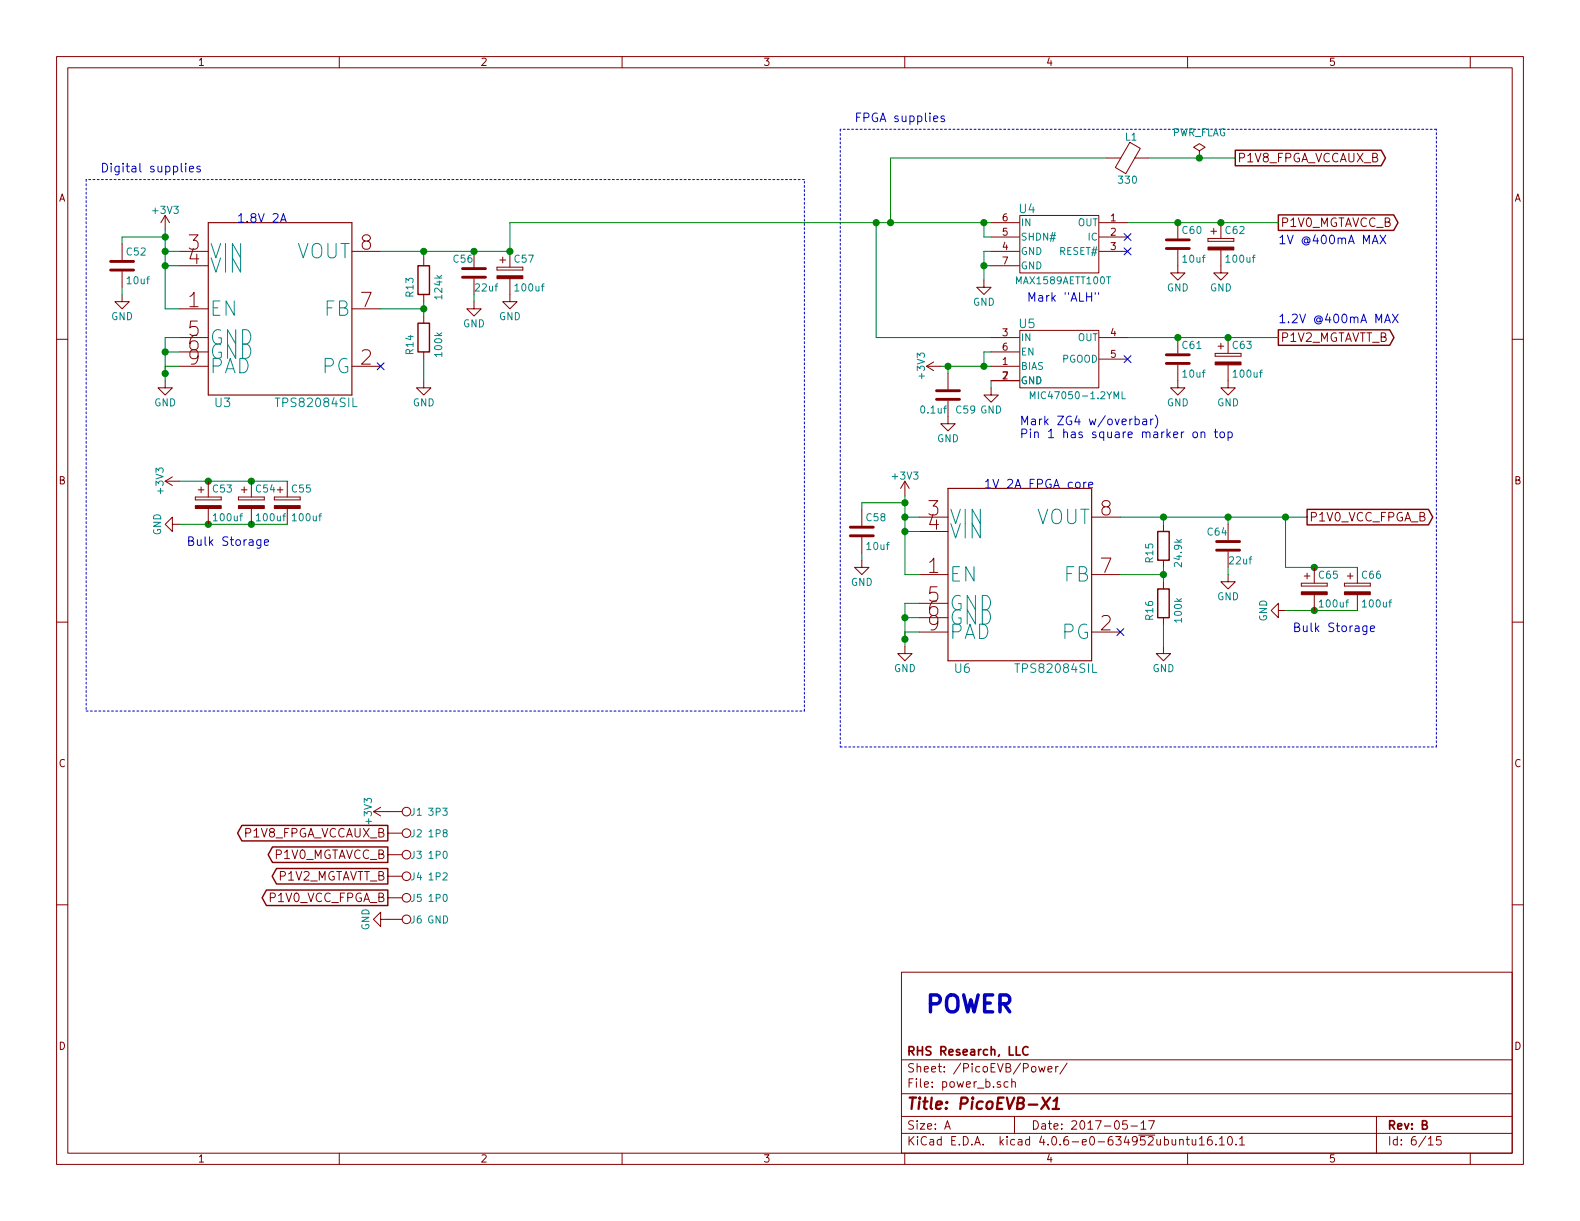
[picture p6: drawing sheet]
<svg xmlns="http://www.w3.org/2000/svg" width="279mm" height="216mm" viewBox="0 0 279 216" stroke-linecap="round" stroke-linejoin="round" font-family="sans-serif">
<g fill="none" stroke="#840000" stroke-width=".18">
<path d="M10 10h259.4v195.9h-259.4zM12 12h255.4v191.9h-255.4zM60 10v2M110 10v2M160 10v2M210 10v2M260 10v2M29.2 38.1l-.8 1.3M29.2 38.1v2.5M29.2 38.1l.8 1.3M175.3 39.4h5M180.3 38.1h14v10.2h-14z"/>
<path d="M194.4 39.4h5M195.6 27.9h2.6M199.8 25.2l1.9 1-2.6 4.5-1.9-1.1zM200.7 27.9h2.5M208.3 39.4v2.8M212.1 27.9h.1M212.1 26.7l1-.7-1-.6-1 .6 1 .7v1.2M215.9 39.4v2.8M10 60h2M21.6 52.1v1.2h1.3l-1.3 1.3-1.3-1.3h1.3M21.6 43.2v2.8M21.6 48v2.8"/>
<path d="M31.7 54.6h5.1M31.7 44.5h5.1M31.7 47h5.1M31.7 59.7h5.1M62.2 54.6h5.1M62.2 44.5h5.1M74.9 45.7v1.3M74.9 52.1v1.2M74.9 55.9v1.3M83.8 53.3v1.3h1.3l-1.3 1.3-1.3-1.3h1.3M83.8 44.5v2.7M83.8 49.3v2.8"/>
<path d="M87.9 47.2v.6zM87.9 47.8h4.6zM87.9 47.2h4.6zM88.4 46h1M88.9 45.5v1M90.2 49.3v4h1.2l-1.2 1.3-1.3-1.3h1.3M90.2 44.5v2.7M92.5 47.2v.6zM174 49.5v1.3h1.3l-1.3 1.3-1.3-1.3h1.3M175.3 44.5h5M175.3 47h5M175.3 59.7h5"/>
<path d="M175.3 41.9h5M180.3 58.4h14v10.2h-14zM194.4 44.5h5M194.4 59.7h5M194.4 41.9h5M208.3 44.2v4.1h1.2l-1.2 1.2-1.3-1.2h1.3M208.3 59.7v2.8M213.6 42.2v.5zM213.6 42.7h4.6zM213.6 42.2h4.6zM214.1 40.9h1M214.6 40.4v1"/>
<path d="M215.9 44.2v4.1h1.3l-1.3 1.2-1.3-1.2h1.3M217.2 59.7v2.8M218.2 42.2v.5zM267.4 60h2M29.2 67.3v1.3h1.3l-1.3 1.3-1.3-1.3h1.3M31.7 64.8h5.1M31.7 62.2h5.1M62.2 64.8h5.1M74.9 67.3v1.3h1.3l-1.3 1.3-1.2-1.3h1.2M74.9 62.2v1.3M163.8 64.8h2.6M163.8 64.8l1.3 .7"/>
<path d="M165.1 64l-1.3 .8M167.6 70.9v4h1.3l-1.3 1.3-1.2-1.3h1.2M167.6 66v2.8M175.3 68.6v1.3h1.2l-1.2 1.2-1.3-1.2h1.3M175.3 64.8h5M175.3 62.2h5M175.3 67.3h5M194.4 63.5h5M208.3 64.5v4.1h1.2l-1.2 1.3-1.3-1.3h1.3M214.9 62.5v.5zM214.9 63h4.6zM214.9 62.5h4.6z"/>
<path d="M215.4 61.2h1M215.9 60.7v1M217.2 64.5v4.1h1.2l-1.2 1.3-1.3-1.3h1.3M219.5 62.5v.5zM29.2 85.1l1.3 .8M29.2 85.1h2.5M30.5 92.7v-1.3l-1.3 1.3 1.3 1.3v-1.3h1.2M30.5 84.3l-1.3 .8M34.5 87.9v.5zM34.5 88.4h4.6zM34.5 87.9h4.6zM35.1 86.6h1"/>
<path d="M35.6 86.1v1M36.8 85.1v2.8M36.8 89.9v2.8M39.1 87.9v.5zM42.2 87.9v.5zM42.2 88.4h4.5zM42.2 87.9h4.5zM42.7 86.6h1M43.2 86.1v1M44.4 85.1v2.8M44.4 89.9v2.8M46.7 87.9v.5z"/>
<path d="M48.5 87.9v.5zM48.5 88.4h4.6zM48.5 87.9h4.6zM49 86.6h1M49.5 86.1v1M50.8 85.1v2.8M50.8 89.9v2.8M53.1 87.9v.5zM152.4 99.1v1.2h1.3l-1.3 1.3-1.3-1.3h1.3M152.4 90.2v2.8M152.4 95v2.8M160 85.1l-.7 1.3"/>
<path d="M160 85.1v2.5M160 85.1l.8 1.3M162.6 91.4h5M162.6 94h5M193 91.4h5.1M205.7 92.7v1.3M205.7 99.1v1.2M217.2 92.7v2.8M217.2 97.5v2.8M10 110h2M160 114.3v1.3h1.3l-1.3 1.2-1.3-1.2h1.3M162.6 101.6h5"/>
<path d="M162.6 111.8h5M162.6 106.7h5M162.6 109.2h5M193 101.6h5.1M193 111.8h5.1M205.7 114.3v1.3h1.3l-1.3 1.2-1.2-1.2h1.2M205.7 102.9v1.2M205.7 109.2v1.3M217.2 101.6v1.3h1.2l-1.2 1.2-1.3-1.2h1.3M226.1 108v-1.3l-1.3 1.3 1.3 1.2v-1.2h1.2M230.1 103.1v.5zM230.1 103.6h4.6z"/>
<path d="M230.1 103.1h4.6zM230.6 101.9h1M231.1 101.3v1.1M232.4 100.3v2.8M232.4 105.2v2.8M234.7 103.1v.5zM237.7 103.1v.5zM237.7 103.6h4.6zM237.7 103.1h4.6zM238.3 101.9h1M238.8 101.3v1.1M240 100.3v2.8"/>
<path d="M240 105.2v2.8M242.3 103.1v.5zM267.4 110h2M10 160h2M66 143.5h5.1M66 143.5l1.3 .8M67.3 142.7l-1.3 .8M68.6 147.3h2.5M68.6 151.1h2.5M68.6 154.9h2.5M68.6 158.8h2.5M267.4 160h2"/>
<path d="M67.3 162.6v-1.3l-1.3 1.3 1.3 1.2v-1.2h3.8M159.4 171.9h108v32h-108zM159.4 197.4h108M159.4 193.4h108M159.4 187.4h108M167.1 199.7l.4-1.5 .5 1.5M167.2 199.2h.7M178.3 191.3h-.5l-.3 .2 .1 .6 .2 .2 .5-.1M178.9 191.4l.2-.1h.4l.1 1M178.9 190.8v1.5M179.4 197.4v3M183.7 188.6l.3 1 .3-.8 .2 .8 .3-1"/>
<path d="M185.3 189.1l.7-.2v-.3h-.5l-.2 .2 .1 .7h.6M186.7 188.6v1M187.1 188.6l-.4 .2M188.7 188l-1.3 1.9M199.3 198.2h-.7l-.1 .7 .2-.1h.5l.2 .2-.1 .5-.2 .2-.6-.2M200 199.1h1.1M201.8 198.6l.4-.4v1.5M201.8 199.7h.8M203.1 198.2h1l-.6 1.5M243.4 197.4v6.5M60 203.9v2M110 203.9v2"/>
<path d="M159.4 200.4h108M160 203.9v2M208.6 201.6l.2-.1h.4v1M208.6 201.5v1M209.8 201.5h.5M210 201v1.3l.3 .2M210 203.9v2M210.8 201.5l.1 .9 .4 .1 .2-.2M211.5 201.5v1M212.1 201.4l.4-.4v1.5M212.1 202.5h.9M214.2 201a.59 .59 0 0 0-.7 .6l.1 .7 .2 .2 .5-.2 .1-.5-.2-.2-.4-.1-.3 .3"/>
<path d="M215 202.3v.2M215.6 201.4l.5-.4v1.5M215.6 202.5h.9M217.2 201.1l.2-.1a.81 .81 0 0 1 .6 .6 .81 .81 0 0 1-.3 .8l-.1 .1a.79 .79 0 0 1-.4-1.4zM218.6 202.3v.2M219.2 201.4l.4-.4v1.5M219.2 202.5h.9M252.6 201.4l.4-.4v1.5M252.6 202.5h.8M254.8 201h-.7l-.1 .7 .2-.2 .5 .1 .2 .2-.1 .5-.2 .2-.6-.2M260 203.9v2"/>
<circle cx="71.9" cy="143.5" r=".76"/>
<circle cx="71.9" cy="147.3" r=".76"/>
<circle cx="71.9" cy="154.9" r=".76"/>
<circle cx="71.9" cy="151.1" r=".76"/>
<circle cx="71.9" cy="158.7" r=".76"/>
<circle cx="71.9" cy="162.6" r=".76"/>
</g>
<path d="M184.4 194.1l1.1 2M185.7 194.1l-1.6 2M186.1 196.1h1.2M186.3 194.7l.6-.6-.2 2" fill="none" stroke="#840000" stroke-width=".41"/>
<path d="M181.8 185.2a.7 .7 0 0 0-.9 .2 .7 .7 0 0 0 .1 1 .55 .55 0 0 0 .8 0" fill="none" stroke="#840000" stroke-width=".3"/>
<path d="M36.8 39.4h25.4v30.5h-25.4zM167.6 86.4h25.4v30.4h-25.4z" fill="none" stroke="#840000" stroke-width=".2"/>
<g fill="none" stroke="#008484" stroke-width=".18">
<path d="M39 61a.97 .97 0 0 0-1 0 .97 .97 0 0 0-.4 .9 1.07 1.07 0 0 0 .3 1.2 1.07 1.07 0 0 0 1.1 .1l.1-.1v-.8h-.4M41.7 60.8v2.6l-1.5-2.6v2.6M42.9 60.8a1.33 1.33 0 0 1 1.4 .7 1.33 1.33 0 0 1-.2 1.5l-.6 .4h-.6zM62.4 70.4v1.5h.7M182.2 70.5v-1.2l.4 .9 .4-.9v1.2M198.4 69.3v1.2h.6M168.1 92.6l.9 2.5 .8-2.5M170.7 92.6v2.5M173.4 92.6v2.5l-1.5-2.5v2.5M169.8 108a.97 .97 0 0 0-1 0 .97 .97 0 0 0-.4 .9 1.07 1.07 0 0 0 .3 1.1 1.07 1.07 0 0 0 1.1 .2l.2-.1v-.8h-.5M172.5 107.8v2.6l-1.5-2.6v2.6M173.7 107.8a1.33 1.33 0 0 1 1.4 .7 1.33 1.33 0 0 1-.2 1.5l-.6 .4h-.6z"/>
<path d="M193.2 117.4v1.5h.8"/>
</g>
<path d="M218.4 26.6h25.8l.8 1.3-.8 1.4h-25.8zM226.1 38h20.4l.7 1.4-.7 1.3h-20.4zM73.9 47h2v5.1h-2zM73.9 57.2h2v5h-2zM226.1 58.3h19.6l.8 1.4-.8 1.4h-19.6zM204.7 94h2.1v5.1h-2.1zM231.1 90.1h21.5l.8 1.3-.8 1.4h-21.5zM204.7 104.1h2.1v5.1h-2.1zM42.8 145.9h25.8v2.8h-25.8l-.8-1.4zM47.1 157.4h21.5v2.7h-21.5l-.7-1.3zM48.2 149.8h20.4v2.7h-20.4l-.8-1.4zM48.9 153.6h19.7v2.7h-19.7l-.8-1.4z" fill="none" stroke="#840000" stroke-width=".25"/>
<path d="M198.8 43.8l1.2 1.3M198.8 41.3l1.2 1.2M200 43.8l-1.2 1.3M200 41.3l-1.2 1.2M66.7 64.2l1.2 1.2M67.9 64.2l-1.2 1.2M198.8 62.9l1.2 1.2M200 62.9l-1.2 1.2M197.5 111.2l1.2 1.2M198.7 111.2l-1.2 1.2" fill="none" stroke="#000084" stroke-width=".18"/>
<g fill="none" stroke="#840000" stroke-width=".51">
<path d="M19.6 47.8h4M19.6 46.2h4M81.8 49h4.1M81.8 47.5h4.1M206.2 43.9h4.1M206.2 42.4h4.1M165.6 70.6h4.1M165.6 69.1h4.1M206.2 64.3h4.1M206.2 62.7h4.1M150.4 94.7h4M150.4 93.2h4"/>
<path d="M215.1 97.3h4.1M215.1 95.8h4.1"/>
</g>
<g fill="none" stroke="#0000c2" stroke-width=".18">
<path d="M32.8 28.9v.1M32.8 29.4v1M33.5 29.9l.7-.2v-.2l-.5-.1-.2 .2 .1 .7h.6M35.4 29.5l-.4-.1-.2 .2 .1 .2 .5 .2v.3h-.6M49.6 39.3l.5-1.5 .5 1.5M49.7 38.9h.8M167 20.6l-.4-.1-.2 .2 .1 .2 .5 .2v.3h-.6M193.7 51.7v.3M194.3 51.7v.3M244 41.6l1.1 1.5M244.9 57.1l.5-1.6 .5 1.6M245.1 41.6l-1.1 1.5"/>
<path d="M246.2 55.5l1 1.6M247.2 55.5l-1 1.6M200.7 74.2a.48 .48 0 0 1 .7 0v.8a.48 .48 0 0 1-.7 0M202.1 74.2h.6l.1 .9M202.8 74.4l-.5 .1a.3 .3 0 0 0-.3 .3 .3 .3 0 0 0 .3 .3l.5-.1M203.5 74.1v1M203.9 74.1l-.3 .1-.1 .2M204.3 73.4a1.75 1.75 0 0 1 0 2.3M211 76.5l.3-.1 .4 .1 .1 .6-.2 .2-.3 .1-.3-.2zM212.4 76.5h.1a.36 .36 0 0 1 .6 .1v.8M212.4 76.4v1M214.7 76.4h.6"/>
<path d="M214.9 75.9v1.3l.4 .2M215.8 76.5l.2-.1 .5 .1v.6l-.1 .2-.4 .1-.2-.2zM217.2 76.5a.48 .48 0 0 1 .6 0v.7a.48 .48 0 0 1-.6 .1M217.2 76.4v1.5M46.1 95.4v1.3l-.3 .3-.3-.1M46.1 95.5a.48 .48 0 0 0-.6 .1v.7a.48 .48 0 0 0 .6 .1M46.8 95.9l.7-.1-.1-.3-.4-.1-.2 .3v.7h.6M191.6 85.3v1M192.1 85.3h-.3l-.2 .3M192.5 85.8l.7-.2v-.3h-.5l-.2 .2 .1 .7h.6M241.7 110.7v1.2l-.3 .3-.4-.1M241.7 110.7a.48 .48 0 0 0-.7 .1v.7a.48 .48 0 0 0 .7 .1"/>
<path d="M242.3 111.2l.8-.2-.1-.3h-.4l-.3 .2 .1 .7h.6"/>
</g>
<g fill="none" stroke="#008400" stroke-width=".18">
<path d="M154.9 39.4v20.3h20.4M174 39.4v2.5h1.3M175.3 39.4h-85.1v5.1h-22.9M195.6 27.9h-38.1v11.5M199.4 39.4h26.7M203.2 27.9h15.2M21.6 50.8v1.3M29.2 44.5h2.5M29.2 40.6v14h2.5M29.2 47h2.5M29.2 41.9h-7.6v1.3M31.7 59.7h-2.5v7.6"/>
<path d="M67.3 54.6h7.6M74.9 44.5v1.2M74.9 53.3v2.6M83.8 52.1v1.2M174 47h1.3M175.3 44.5h-1.3v5M199.4 59.7h26.7M29.2 64.8h2.5M29.2 62.2h2.5M74.9 63.5v3.8M166.4 64.8h8.9M167.6 64.8v1.2"/>
<path d="M175.3 62.2h-1.3v2.6M175.3 67.3v1.3M31.7 85.1h19.1M31.7 92.7h19.1M152.4 97.8v1.3M160 91.4h2.6M160 87.6v14h2.6M160 94h2.6M160 88.9h-7.6v1.3M198.1 91.4h33M205.7 91.4v1.3M217.2 91.4v1.3"/>
<path d="M227.3 91.4v8.9h12.7M160 111.8h2.6M160 109.2h2.6M162.6 106.7h-2.6v7.6M198.1 101.6h7.6M205.7 100.3v2.6M205.7 110.5v3.8M217.2 100.3v1.3M227.3 108h12.7"/>
</g>
<g fill="#008400" stroke="#008400" stroke-width=".25">
<circle cx="29.2" cy="44.5" r=".51"/>
<circle cx="29.2" cy="66" r=".51"/>
<circle cx="29.2" cy="62.2" r=".51"/>
<circle cx="29.2" cy="47" r=".51"/>
<circle cx="74.9" cy="54.6" r=".51"/>
<circle cx="29.2" cy="41.9" r=".51"/>
<circle cx="160" cy="91.4" r=".51"/>
<circle cx="160" cy="113" r=".51"/>
<circle cx="160" cy="109.2" r=".51"/>
<circle cx="160" cy="94" r=".51"/>
<circle cx="205.7" cy="101.6" r=".51"/>
<circle cx="160" cy="88.9" r=".51"/>
<circle cx="154.9" cy="39.4" r=".51"/>
<circle cx="174" cy="39.4" r=".51"/>
<circle cx="167.6" cy="64.8" r=".51"/>
<circle cx="205.7" cy="91.4" r=".51"/>
<circle cx="157.5" cy="39.4" r=".51"/>
<circle cx="208.3" cy="39.4" r=".51"/>
<circle cx="208.3" cy="59.7" r=".51"/>
<circle cx="217.2" cy="91.4" r=".51"/>
<circle cx="212.1" cy="27.9" r=".51"/>
<circle cx="74.9" cy="44.5" r=".51"/>
<circle cx="83.8" cy="44.5" r=".51"/>
<circle cx="174" cy="47" r=".51"/>
<circle cx="44.5" cy="92.7" r=".51"/>
<circle cx="36.8" cy="92.7" r=".51"/>
<circle cx="44.5" cy="85.1" r=".51"/>
<circle cx="36.8" cy="85.1" r=".51"/>
<circle cx="232.4" cy="108" r=".51"/>
<circle cx="232.4" cy="100.3" r=".51"/>
<circle cx="227.3" cy="91.4" r=".51"/>
<circle cx="217.2" cy="59.7" r=".51"/>
<circle cx="215.9" cy="39.4" r=".51"/>
<circle cx="90.2" cy="44.5" r=".51"/>
<circle cx="174" cy="64.8" r=".51"/>
</g>
<path d="M15.2 31.8v93.9M142.2 31.8h-127M148.6 22.9v109.2M254 22.9h-105.4M15.2 125.7h127M142.2 125.7v-93.9M148.6 132.1h105.4M254 132.1v-109.2" fill="none" stroke="#0000c2" stroke-width=".18" stroke-dasharray=".3 .4"/>
<g fill="#840000" stroke="#840000" stroke-width=".18">
<path d="M34.5 89.4h4.6v.5h-4.6z"/>
<path d="M42.2 89.4h4.5v.5h-4.5z"/>
<path d="M48.5 89.4h4.6v.5h-4.6z"/>
<path d="M230.1 104.6h4.6v.6h-4.6z"/>
<path d="M237.7 104.6h4.6v.6h-4.6z"/>
<path d="M214.9 64h4.6v.5h-4.6z"/>
<path d="M213.6 43.7h4.6v.5h-4.6z"/>
<path d="M87.9 48.8h4.6v.5h-4.6z"/>
</g>
<text font-size="4.2" fill="#0000c2" x="163.8" y="179.1">POWER</text>
<g font-size="3.5" fill="#840000">
<text x="33.3" y="44.2">3</text>
<text x="33.3" y="46.7">4</text>
<text x="63.8" y="44.2">8</text>
<text x="33.3" y="54.4">1</text>
<text x="33.3" y="59.4">5</text>
<text x="63.8" y="54.4">7</text>
<text x="33.3" y="62">6</text>
<text x="33.3" y="64.5">9</text>
<text x="63.8" y="64.5">2</text>
<text x="164.1" y="91.2">3</text>
<text x="164.1" y="93.7">4</text>
<text x="194.6" y="91.2">8</text>
<text x="164.1" y="101.3">1</text>
<text x="194.6" y="101.3">7</text>
<text x="164.1" y="106.4">5</text>
<text x="164.1" y="109">6</text>
<text x="164.1" y="111.5">9</text>
<text x="194.6" y="111.5">2</text>
</g>
<g font-size="3.5" fill="#008484">
<text x="37.1" y="45.7">VIN</text>
<text x="52.1" y="45.7">VOUT</text>
<text x="37.1" y="48.3">VIN</text>
<text x="37.1" y="55.9">EN</text>
<text x="57.3" y="55.9">FB</text>
<text x="37.1" y="61">GND</text>
<text x="37.1" y="66">PAD</text>
<text x="56.9" y="66">PG</text>
<text x="167.9" y="92.7">VIN</text>
<text x="183" y="92.7">VOUT</text>
<text x="167.9" y="102.9">EN</text>
<text x="167.9" y="107.9">GND</text>
<text x="188.1" y="102.9">FB</text>
<text x="167.9" y="113">PAD</text>
<text x="187.7" y="113">PG</text>
</g>
<text font-size="2.8" fill="#840000" x="160.4" y="196.2">Title: PicoEVB-X1</text>
<g font-size="2.1" fill="#0000c2">
<text x="151.1" y="21.6">FPGA supplies</text>
<text x="17.8" y="30.5">Digital supplies</text>
<text x="41.9" y="39.4">1.8V 2A</text>
<text x="226.1" y="43.2">1V @400mA MAX</text>
<text x="181.6" y="53.3">Mark &quot;ALH&quot;</text>
<text x="226.1" y="57.2">1.2V @400mA MAX</text>
<text x="180.3" y="75.2">Mark ZG4 w/overbar)</text>
<text x="180.3" y="77.5">Pin 1 has square marker on top</text>
<text x="174" y="86.4">1V 2A FPGA core</text>
<text x="33" y="96.5">Bulk Storage</text>
<text x="228.6" y="111.8">Bulk Storage</text>
</g>
<g font-size="2.1" fill="#840000">
<text x="218.8" y="28.7">P1V8_FPGA_VCCAUX_B</text>
<text x="226.5" y="40.1">P1V0_MGTAVCC_B</text>
<text x="226.5" y="60.5">P1V2_MGTAVTT_B</text>
<text x="231.5" y="92.2">P1V0_VCC_FPGA_B</text>
<text x="43.1" y="148.1">P1V8_FPGA_VCCAUX_B</text>
<text x="48.4" y="151.9">P1V0_MGTAVCC_B</text>
<text x="48.8" y="155.7">P1V2_MGTAVTT_B</text>
<text x="47.5" y="159.5">P1V0_VCC_FPGA_B</text>
<text x="160.4" y="189.6">Sheet: /PicoEVB/Power/</text>
<text x="160.4" y="186.6">RHS Research, LLC</text>
<text x="160.4" y="192.3">File: power_b.sch</text>
<text x="160.4" y="202.5">KiCad E.D.A. kicad 4.0.6-e0-634952ubuntu16.10.1</text>
<text x="160.4" y="199.7">Size: A</text>
<text x="182.4" y="199.7">Date: 2017-05-17</text>
<text x="245.4" y="199.7">Rev: B</text>
<text x="245.4" y="202.5">Id: 6/15</text>
</g>
<g font-size="2.1" fill="#008484">
<text x="180.3" y="37.7">U4</text>
<text x="180.3" y="58">U5</text>
<text x="38" y="72">U3</text>
<text x="49.2" y="72">TPS82084SIL</text>
<text x="168.8" y="119">U6</text>
<text x="180" y="119">TPS82084SIL</text>
</g>
<g font-size="1.8" fill="#840000">
<text x="35" y="11.6">1</text>
<text x="85" y="11.6">2</text>
<text x="135" y="11.6">3</text>
<text x="185" y="11.6">4</text>
<text x="235" y="11.6">5</text>
<text x="10.4" y="35.6">A</text>
<text x="267.8" y="35.6">A</text>
<text x="10.4" y="85.6">B</text>
<text x="267.8" y="85.6">B</text>
<text x="10.4" y="135.6">C</text>
<text x="267.8" y="135.6">C</text>
<text x="10.4" y="185.6">D</text>
<text x="267.8" y="185.6">D</text>
<text x="35" y="205.5">1</text>
<text x="85" y="205.5">2</text>
<text x="135" y="205.5">3</text>
<text x="185" y="205.5">4</text>
<text x="235" y="205.5">5</text>
</g>
<g font-size="1.8" fill="#008484">
<text x="199" y="24.8">L1</text>
<text x="207.1" y="24.1">PWR_FLAG</text>
<text x="197.9" y="32.5">330</text>
<text x="27.1" y="37.8">+3V3</text>
<text x="209.1" y="41.4">C60</text>
<text x="216.8" y="41.4">C62</text>
<text x="22.5" y="45.2">C52</text>
<text x="80.2" y="46.4">C56</text>
<text x="91" y="46.4">C57</text>
<text x="209.3" y="46.4">10uf</text>
<text x="217" y="46.4">100uf</text>
<text x="22.6" y="50.2">10uf</text>
<text x="73.1" y="52.4" transform="rotate(-90 73.1 52.4)">R13</text>
<text x="78.2" y="52.8" transform="rotate(-90 78.2 52.8)">124k</text>
<text x="84.2" y="51.5">22uf</text>
<text x="91.3" y="51.5">100uf</text>
<text x="206.3" y="51.5">GND</text>
<text x="213.9" y="51.5">GND</text>
<text x="19.6" y="56.6">GND</text>
<text x="81.9" y="57.9">GND</text>
<text x="88.2" y="56.6">GND</text>
<text x="172" y="54.1">GND</text>
<text x="73.1" y="62.6" transform="rotate(-90 73.1 62.6)">R14</text>
<text x="78.2" y="62.9" transform="rotate(-90 78.2 62.9)">100k</text>
<text x="209.1" y="61.7">C61</text>
<text x="218" y="61.7">C63</text>
<text x="27.3" y="71.8">GND</text>
<text x="73" y="71.8">GND</text>
<text x="163.5" y="66.8" transform="rotate(-90 163.5 66.8)">+3V3</text>
<text x="206.3" y="71.8">GND</text>
<text x="209.3" y="66.8">10uf</text>
<text x="215.2" y="71.8">GND</text>
<text x="218.3" y="66.8">100uf</text>
<text x="163" y="73.1">0.1uf</text>
<text x="169.1" y="73.1">C59 GND</text>
<text x="165.7" y="78.2">GND</text>
<text x="28.9" y="87.1" transform="rotate(-90 28.9 87.1)">+3V3</text>
<text x="37.7" y="87.1">C53</text>
<text x="45.3" y="87.1">C54</text>
<text x="51.7" y="87.1">C55</text>
<text x="157.9" y="84.8">+3V3</text>
<text x="28.5" y="94.7" transform="rotate(-90 28.5 94.7)">GND</text>
<text x="37.9" y="92.2">100uf</text>
<text x="45.5" y="92.2">100uf</text>
<text x="51.9" y="92.2">100uf</text>
<text x="153.3" y="92.2">C58</text>
<text x="213.6" y="94.7">C64</text>
<text x="153.4" y="97.2">10uf</text>
<text x="203.9" y="99.4" transform="rotate(-90 203.9 99.4)">R15</text>
<text x="209" y="100" transform="rotate(-90 209 100)">24.9k</text>
<text x="217.5" y="99.8">22uf</text>
<text x="150.4" y="103.6">GND</text>
<text x="215.2" y="106.1">GND</text>
<text x="233.3" y="102.3">C65</text>
<text x="233.5" y="107.4">100uf</text>
<text x="240.9" y="102.3">C66</text>
<text x="241.1" y="107.4">100uf</text>
<text x="203.9" y="109.6" transform="rotate(-90 203.9 109.6)">R16</text>
<text x="209" y="109.9" transform="rotate(-90 209 109.9)">100k</text>
<text x="224.1" y="109.9" transform="rotate(-90 224.1 109.9)">GND</text>
<text x="158.1" y="118.8">GND</text>
<text x="203.8" y="118.8">GND</text>
<text x="65.7" y="145.6" transform="rotate(-90 65.7 145.6)">+3V3</text>
<text x="72.7" y="144.2">J1</text>
<text x="72.7" y="148">J2</text>
<text x="75.9" y="144.2">3P3</text>
<text x="75.9" y="148">1P8</text>
<text x="72.7" y="151.8">J3</text>
<text x="72.7" y="155.7">J4</text>
<text x="75.9" y="151.8">1P0</text>
<text x="75.9" y="155.7">1P2</text>
<text x="72.7" y="159.5">J5</text>
<text x="75.9" y="159.5">1P0</text>
<text x="65.3" y="164.5" transform="rotate(-90 65.3 164.5)">GND</text>
<text x="72.7" y="163.3">J6 GND</text>
</g>
<g font-size="1.7" fill="#840000">
<text x="177.3" y="41.7">5</text>
<text x="177.3" y="39.1">6</text>
<text x="196.4" y="39.1">1</text>
<text x="196.4" y="41.7">2</text>
<text x="177.3" y="44.2">4</text>
<text x="177.3" y="46.7">7</text>
<text x="196.4" y="44.2">3</text>
<text x="177.3" y="59.4">3</text>
<text x="196.4" y="59.4">4</text>
<text x="177.3" y="64.5">1</text>
<text x="177.3" y="62">6</text>
<text x="196.4" y="63.2">5</text>
<text x="177.3" y="67.1">7</text>
</g>
<g font-size="1.7" fill="#008484">
<text x="180.5" y="40">IN</text>
<text x="190.5" y="40">OUT</text>
<text x="180.5" y="45.1">GND</text>
<text x="180.5" y="42.5">SHDN#</text>
<text x="180.5" y="47.6">GND</text>
<text x="187.4" y="45.1">RESET#</text>
<text x="192.4" y="42.5">IC</text>
<text x="179.9" y="50.2">MAX1589AETT100T</text>
<text x="180.5" y="65.4">BIAS</text>
<text x="180.5" y="60.3">IN</text>
<text x="180.5" y="62.8">EN</text>
<text x="187.7" y="64.1">PGOOD</text>
<text x="190.5" y="60.3">OUT</text>
<text x="180.5" y="67.9">GND</text>
<text x="183.2" y="70.6">MIC47050-1.2YML</text>
</g>
</svg>
